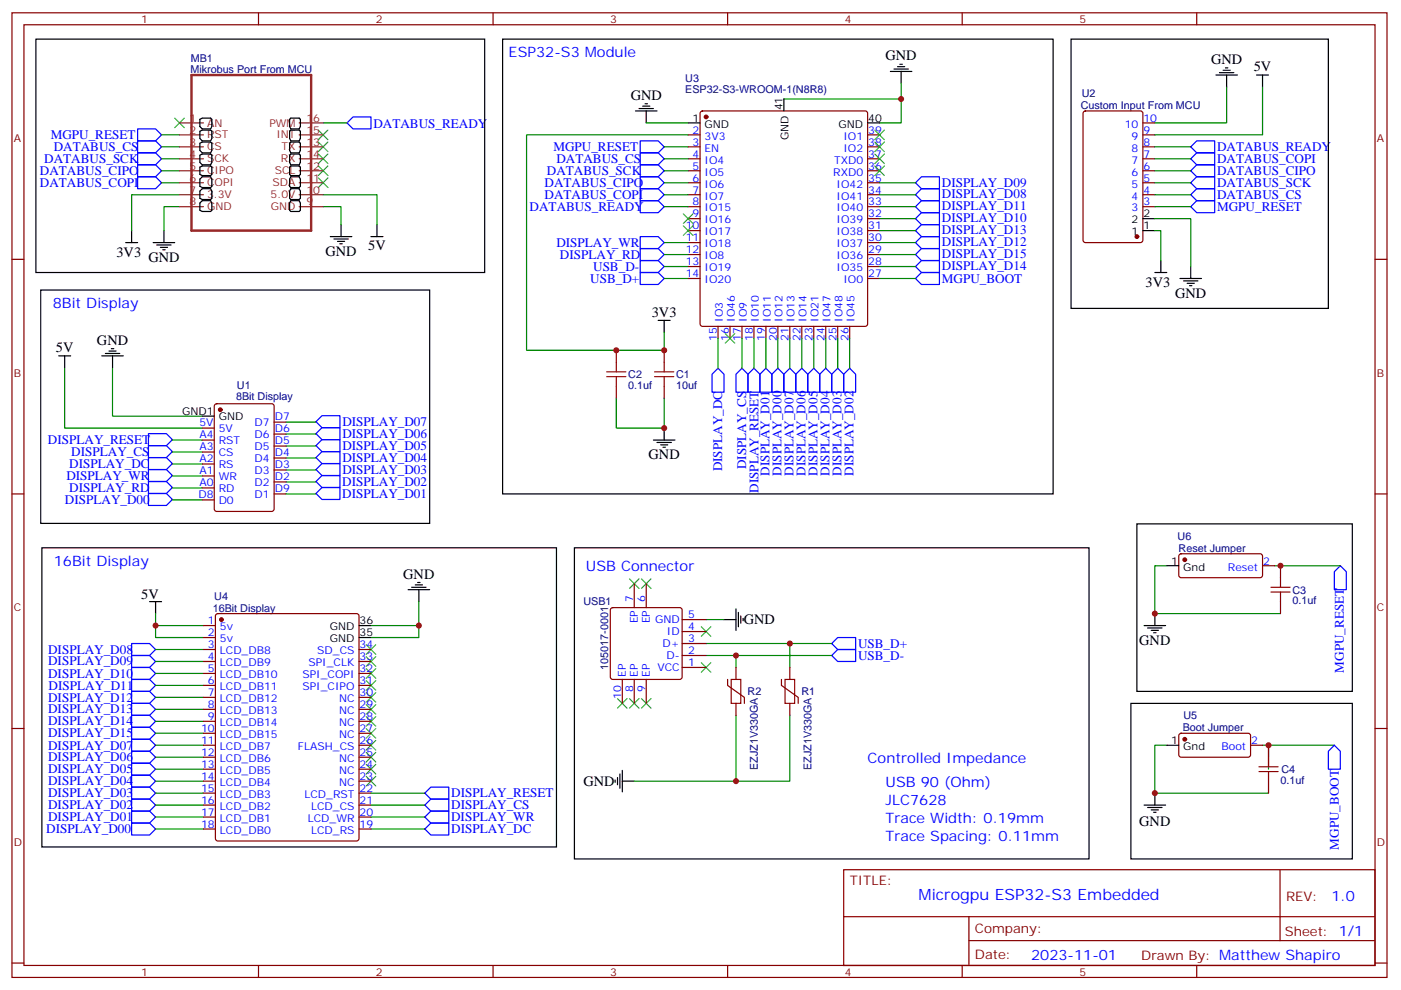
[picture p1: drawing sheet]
<svg xmlns="http://www.w3.org/2000/svg" width="413mm" height="292mm" viewBox="0 0 413 292" stroke-linecap="round" stroke-linejoin="round" font-family="sans-serif">
<g fill="none" stroke="#870000" stroke-width=".35">
<path d="M3.5 3.8h405.4v284.3h-405.4zM7.1 7.3h398.2v277.3h-398.2zM76.2 3.8v3.5M145.3 3.8v3.5M214.5 3.8v3.5M283.6 3.8v3.5M352.8 3.8v3.5M202.8 39.8h3.6M206.6 32.9l.5-.2h48l.5 .2 .2 .5v62.1l-.3 .5-.4 .2h-48l-.5-.2-.2-.5v-62.1zM255.8 39.8h3.5M319.5 32.9l.5-.2h16.2l.6 .4 .1 37.7-.5 .7h-16.4l-.7-.5v-37.6zM336.9 39.8h3.5"/>
<path d="M336.9 36.2h3.5M202.8 57.4h3.6M202.8 53.9h3.6M202.8 50.3h3.6M202.8 46.8h3.6M202.8 43.3h3.6M255.8 57.4h3.5M255.8 53.9h3.5M255.8 50.3h3.5M255.8 46.8h3.5M255.8 43.3h3.5M336.9 57.4h3.5"/>
<path d="M336.9 53.9h3.5M336.9 50.3h3.5M336.9 46.8h3.5M336.9 43.3h3.5M3.5 76.4h3.6M202.8 60.9h3.6M202.8 64.5h3.6M202.8 68h3.6M202.8 71.5h3.6M202.8 75h3.6M202.8 78.6h3.6M255.8 60.9h3.5"/>
<path d="M255.8 64.5h3.5M255.8 68h3.5M255.8 71.5h3.5M255.8 75h3.5M255.8 78.6h3.5M336.9 60.9h3.5M405.3 76.4h3.6M202.8 82.1h3.6M211.7 96.2v3.5M215.2 96.2v3.5M218.7 96.2v3.5M222.2 96.2v3.5"/>
<path d="M225.8 96.2v3.5M229.3 96.2v3.5M232.8 96.2v3.5M236.4 96.2v3.5M239.9 96.2v3.5M243.4 96.2v3.5M246.9 96.2v3.5M250.5 96.2v3.5M255.8 82.1h3.5M63.4 119.2l.5-.2h16.2l.6 .4 .1 30.7-.5 .6-16.4 .1-.7-.5v-30.6zM181.7 103.3v3.5M181.7 113.8v3.6"/>
<path d="M195.8 103.3v3.5M195.8 113.8v3.6M59.6 126.2h3.5M59.6 129.7h3.5M59.6 133.2h3.5M59.6 136.8h3.5M80.8 138.5h3.5M80.8 135h3.5M80.8 131.5h3.5M80.8 128h3.5M80.8 124.4h3.5M3.5 145.6h3.6"/>
<path d="M59.6 140.3h3.5M59.6 143.8h3.5M59.6 147.4h3.5M80.8 145.6h3.5M80.8 142.1h3.5M405.3 145.6h3.6M180.2 179.3l.4-.2h19.8l.5 .2 .2 .5v19.8l-.3 .5-.4 .2h-19.8l-.5-.3-.2-.4v-19.8zM187 172v7.1M190.5 172v7.1M347.7 163.4l.5-.2 23.5 .1 .5 .6-.1 6-.6 .4-23.6-.1-.4-.6v-5.7zM372.2 166.8h3.5M377.5 166.8v3.5"/>
<path d="M377.5 177.3v3.6M60 184.4h3.5M60 187.9h3.5M60 191.5h3.5M60 195h3.5M60 198.5h3.5M63.7 181.1l.5-.2h40.9l.7 .4v65.9l-.4 .6-41.2 .1-.6-.5-.1-65.8zM105.8 191.5h3.6M105.8 195h3.6M105.8 198.5h3.6M201.1 196.7h7M201.1 193.2h7"/>
<path d="M201.1 189.7h7M201.1 186.2h7M201.1 182.6h7M217 196.7v3.6M232.8 196.7v3.6M3.5 214.7h3.6M60 202h3.5M60 205.6h3.5M60 209.1h3.5M60 212.6h3.5M60 216.1h3.5M60 219.7h3.5"/>
<path d="M105.8 202h3.6M105.8 205.6h3.6M105.8 209.1h3.6M105.8 212.6h3.6M105.8 216.1h3.6M105.8 219.7h3.6M183.4 200.3v7M187 200.3v7M190.5 200.3v7M214.5 200.3v1.7l4.9 3.6v1.7M217 207.3v3.6M230.4 200.3v1.7l4.9 3.6v1.7"/>
<path d="M232.8 207.3v3.6M347.7 216.4l.5-.3 20 .1 .5 .7-.1 5.9-.7 .4-20-.1-.4-.6v-5.6zM368.7 219.7h3.5M373.9 219.7v3.5M405.3 214.7h3.6M60 223.2h3.5M60 226.7h3.5M60 230.3h3.5M60 233.8h3.5M60 237.3h3.5M105.8 223.2h3.6M105.8 226.7h3.6"/>
<path d="M105.8 230.3h3.6M105.8 233.8h3.6M105.8 237.3h3.6M373.9 230.3v3.5M60 240.8h3.5M60 244.4h3.5M105.8 240.8h3.6M105.8 244.4h3.6M248.7 256.4h156.6v28.2h-156.6zM377.3 256.4v20.9M248.7 270.2h156.5M285.6 277.3h119.6"/>
<path d="M285.6 270.2v14.1M3.5 283.9h3.6M76.2 284.6v3.5M145.3 284.6v3.5M214.5 284.6v3.5M283.6 284.6v3.5M352.8 284.6v3.5M405.3 283.9h3.6"/>
</g>
<g fill="none" stroke="#000" stroke-width=".35">
<path d="M10.6 11.5h132.3v68.8h-132.3zM148.2 11.5h162.2v134.1h-162.2zM264.6 19.6h2.1M265.3 18.9h.7M315.7 11.5h75.9v79.4h-75.9zM58.9 35.2l.7-.4h2.5l.3 .4v2.1l-.3 .7h-2.5l-.7-.7zM58.9 38.7l.7-.4h2.5l.3 .4v2.1l-.3 .7h-2.5l-.7-.7zM85.4 38.7l.3-.4h2.5l.3 .4v2.1l-.3 .7h-2.5l-.3-.7zM85.4 35.2l.3-.4h2.5l.3 .4v2.1l-.3 .7h-2.5l-.3-.7zM187.3 32.7h6.4M188.4 32h4.2M189.4 31.3h2.2"/>
<path d="M190.1 30.6h.8M190.5 32.7v3.5M202.8 36.2h3.6M231.1 29.2v3.5M255.8 36.2h3.5M262.5 21.1h6.3M263.5 20.4h4.3M265.6 21.1v3.5M358.4 22.1h6.4M359.5 21.4h4.2M360.5 20.7h2.2M361.2 20h.7"/>
<path d="M361.6 22.1v3.5M370.4 22.1h3.5M372.2 22.1v3.5M58.9 42.2l.7-.3h2.5l.3 .3v2.1l-.3 .7h-2.5l-.7-.7zM58.9 45.8l.7-.4h2.5l.3 .4v2.1l-.3 .7h-2.5l-.7-.7zM58.9 49.3l.7-.4h2.5l.3 .4v2.1l-.3 .4h-2.5l-.7-.4zM59.6 59.2h2.5l.3 .7v2.1l-.3 .3h-2.5l-.7-.3v-2.1zM59.6 52.1h2.5l.3 .7v2.1l-.3 .4h-2.5l-.7-.4v-2.1zM59.6 55.6h2.5l.3 .7v2.2l-.3 .3h-2.5l-.7-.3v-2.2zM85.7 59.2h2.5l.3 .7v2.1l-.3 .3h-2.5l-.3-.3v-2.1zM85.7 55.6h2.5l.3 .7v2.2l-.3 .3h-2.5l-.3-.3v-2.2zM85.7 52.1h2.5l.3 .7v2.1l-.3 .4h-2.5l-.3-.4v-2.1z"/>
<path d="M85.7 48.9h2.5l.3 .4v2.1l-.3 .4h-2.5l-.3-.4v-2.1zM85.7 45.4h2.5l.3 .4v2.1l-.3 .7h-2.5l-.3-.7v-2.1zM85.7 41.9h2.5l.3 .3v2.1l-.3 .7h-2.5l-.3-.7v-2.1zM37 71.5h3.6M38.8 68v3.5M45.2 71.5h6.3M46.2 72.2h4.2M47.3 72.9h2.1M48 73.6h.7M48.3 68v3.5M97.4 69.7h6.3M98.4 70.4h4.3"/>
<path d="M99.5 71.2h2.1M100.2 71.9h.7M100.5 66.2v3.5M109.4 69.7h3.5M111.1 66.2v3.5M336.9 68h3.5M336.9 64.5h3.5M342.2 76.8v3.5M351 78.6v3.5M12 85.5h114.7v68.8h-114.7zM194 94.4h3.6M195.8 94.4v3.6"/>
<path d="M340.4 80.3h3.6M347.8 82.1h6.4M348.9 82.8h4.2M350 83.5h2.1M350.7 84.2h.7M17.3 104.9h3.5M19.1 104.9v3.5M30 104.9h6.4M31.1 104.2h4.2M32.1 103.5h2.1M32.8 102.8h.7M33.2 104.9v3.5"/>
<path d="M59.6 122.7h3.5M192.6 129.7h6.4M193.7 130.4h4.2M194.7 131.1h2.1M195.4 131.8h.7M195.8 126.2v3.5M335.1 154.4h63.5v49.4h-63.5zM12.3 161.5h151.7v88.2h-151.7zM44.1 177.3h3.5M45.9 177.3v3.6M120.3 173.8h6.3M121.4 173.1h4.2"/>
<path d="M122.4 172.4h2.1M123.1 171.7h.7M123.5 173.8v3.5M169.3 161.5h151.7v91.7h-151.7zM217 179.5v6.3M344 166.8h3.5M105.8 184.4h3.6M105.8 187.9h3.6M213.4 182.6h3.6M217.7 180.5v4.2M218.4 181.6v2.1M219.1 182.3v.7"/>
<path d="M337.3 184.4h6.3M338.3 185.1h4.2M339.4 185.8h2.1M340.1 186.5h.7M340.4 180.9v3.5M333.4 207.3h65.2v45.9h-65.2zM344 219.7h3.5M181.3 229.9v.7M182 229.2v2.1M182.7 228.1v4.3M183.4 230.3h3.6M183.4 227.1v6.3"/>
<path d="M337.3 237.3h6.3M338.3 238h4.2M339.4 238.7h2.1M340.1 239.4h.7M340.4 233.8v3.5"/>
</g>
<g fill="none" stroke="#008700" stroke-width=".35">
<path d="M47.6 39.8h5.3M95.2 36.2h7.1M190.5 36.2h12.3M202.8 39.8h-47.6v63.5h40.6v-5.3M265.6 24.6v4.6h-34.5M265.6 29.2v7h-6.3M361.6 25.6v10.6h-21.2M372.2 25.6v14.2h-31.8M47.6 46.8h5.3M47.6 53.9h5.3M47.6 50.3h5.3M47.6 43.3h5.3"/>
<path d="M52.9 57.4h-14.1v10.6M95.2 57.4h15.9v8.8M195.8 46.8h7M195.8 53.9h7M195.8 50.3h7M195.8 43.3h7M195.8 57.4h7M259.3 53.9h10.6M259.3 57.4h10.6M340.4 46.8h10.6M340.4 53.9h10.6M340.4 50.3h10.6"/>
<path d="M340.4 43.3h10.6M340.4 57.4h10.6M52.9 60.9h-4.6v7.1M95.2 60.9h5.3v5.3M195.8 78.6h7M195.8 75h7M195.8 71.5h7M195.8 60.9h7M259.3 78.6h10.6M259.3 75h10.6M259.3 71.5h10.6M259.3 60.9h10.6"/>
<path d="M259.3 64.5h10.6M259.3 68h10.6M340.4 68h1.8v8.8M340.4 64.5h10.6v14.1M340.4 60.9h10.6M195.8 82.1h7M211.7 99.7v8.8M218.7 99.7v8.8M222.2 99.7v8.8M225.8 99.7v8.8M229.3 99.7v8.8M232.8 99.7v8.8"/>
<path d="M236.4 99.7v8.8M239.9 99.7v8.8M243.4 99.7v8.8M246.9 99.7v8.8M250.5 99.7v8.8M259.3 82.1h10.6M19 108.5v17.7h40.6M33.2 108.5v14.2h26.4M181.7 117.4v8.8h14.1v-8.8M50.8 129.7h8.8M50.8 133.2h8.8M50.8 136.8h8.8"/>
<path d="M84.3 124.4h8.8M84.3 128h8.8M84.3 131.5h8.8M84.3 135h8.8M84.3 138.5h8.8M50.8 140.3h8.8M50.8 147.4h8.8M50.8 143.8h8.8M84.3 142.1h8.8M84.3 145.6h8.8M123.5 177.3v7.1h-14.1M344 166.8h-3.6v14.1h37.1"/>
<path d="M375.7 166.8h19.4M45.9 180.9v3.5h14.1M45.9 184.4v3.5h14.1M45.9 198.5h14.1M45.9 195h14.1M45.9 191.5h14.1M123.5 184.4v3.5h-14.1M208.1 193.2h37.1M208.1 189.7h37.1M208.1 182.6h5.3M217 193.2v3.5M232.8 189.7v7"/>
<path d="M45.9 219.7h14.1M45.9 216.1h14.1M45.9 212.6h14.1M45.9 209.1h14.1M45.9 205.6h14.1M45.9 202h14.1M217 210.9v19.4M232.8 210.9v19.4h-45.8M344 219.7h-3.6v14.1h33.5M372.2 219.7h21.1M373.9 219.7v7M45.9 237.3h14.1"/>
<path d="M45.9 233.8h14.1M45.9 230.3h14.1M45.9 226.7h14.1M45.9 223.2h14.1M109.4 237.3h15.8M109.4 233.8h15.8M45.9 244.4h14.1M45.9 240.8h14.1M109.4 244.4h15.8M109.4 240.8h15.8"/>
</g>
<g fill="none" stroke="#00f" stroke-width=".35">
<path d="M40.6 38h5.3l1.7 1.8-1.7 1.7h-5.3zM104.1 34.5h5.3v3.5h-5.3l-1.8-1.8zM40.6 52.1h5.3l1.7 1.8-1.7 1.7h-5.3zM40.6 48.6h5.3l1.7 1.7-1.7 1.8h-5.3zM40.6 45h5.3l1.7 1.8-1.7 1.8h-5.3zM40.6 41.5h5.3l1.7 1.8-1.7 1.7h-5.3zM188.7 45h5.3l1.8 1.8-1.8 1.8h-5.3zM188.7 48.6h5.3l1.8 1.7-1.8 1.8h-5.3zM188.7 52.1h5.3l1.8 1.8-1.8 1.7h-5.3zM188.7 55.6h5.3l1.8 1.8-1.8 1.8h-5.3zM188.7 59.2h5.3l1.8 1.7-1.8 1.8h-5.3zM188.7 41.5h5.3l1.8 1.8-1.8 1.7h-5.3z"/>
<path d="M269.9 57.4l1.7-1.8h5.3v3.6h-5.3zM271.6 59.2h5.3v3.5h-5.3l-1.7-1.8zM271.6 52.1h5.3v3.5h-5.3l-1.7-1.7zM351 43.3l1.8-1.8h5.3v3.5h-5.3zM351 50.3l1.8-1.7h5.3v3.5h-5.3zM351 46.8l1.8-1.8h5.3v3.6h-5.3zM351 53.9l1.8-1.8h5.3v3.5h-5.3zM351 57.4l1.8-1.8h5.3v3.6h-5.3zM188.7 76.8h5.3l1.8 1.8-1.8 1.7h-5.3zM188.7 69.7h5.3l1.8 1.8-1.8 1.8h-5.3zM188.7 73.3h5.3l1.8 1.7-1.8 1.8h-5.3zM269.9 68l1.7-1.8h5.3v3.5h-5.3z"/>
<path d="M269.9 75l1.7-1.7h5.3v3.5h-5.3zM271.6 62.7h5.3v3.5h-5.3l-1.7-1.7zM271.6 69.7h5.3v3.6h-5.3l-1.7-1.8zM271.6 76.8h5.3v3.5h-5.3l-1.7-1.7zM351 60.9l1.8-1.7h5.3v3.5h-5.3zM188.7 80.3h5.3l1.8 1.8-1.8 1.8h-5.3zM269.9 82.1l1.7-1.8h5.3v3.6h-5.3zM211.7 108.5l1.7 1.8v5.3h-3.5v-5.3zM218.7 108.5l1.8 1.8v5.3h-3.5v-5.3zM222.2 108.5l1.8 1.8v5.3h-3.5v-5.3zM225.8 108.5l1.7 1.8v5.3h-3.5v-5.3zM229.3 108.5l1.8 1.8v5.3h-3.6v-5.3z"/>
<path d="M232.8 108.5l1.8 1.8v5.3h-3.5v-5.3zM236.4 108.5l1.7 1.8v5.3h-3.5v-5.3zM239.9 108.5l1.8 1.8v5.3h-3.6v-5.3zM243.4 108.5l1.8 1.8v5.3h-3.5v-5.3zM246.9 108.5l1.8 1.8v5.3h-3.5v-5.3zM250.5 108.5l1.7 1.8v5.3h-3.5v-5.3zM43.8 127.8h5.3l1.7 1.8-1.7 1.8h-5.3zM43.8 131.4h5.3l1.7 1.7-1.7 1.8h-5.3zM43.8 134.9h5.3l1.7 1.7-1.7 1.8h-5.3zM43.8 138.4h5.3l1.7 1.8-1.7 1.7h-5.3zM93.2 138.4l1.7-1.8h5.3v3.6h-5.3zM93.2 134.9l1.7-1.8h5.3v3.5h-5.3z"/>
<path d="M93.2 131.4l1.7-1.8h5.3v3.5h-5.3zM93.2 127.8l1.7-1.7h5.3v3.5h-5.3zM93.2 124.3l1.7-1.8h5.3v3.6h-5.3zM43.8 145.5h5.3l1.7 1.7-1.7 1.8h-5.3zM43.8 141.9h5.3l1.7 1.8-1.7 1.8h-5.3zM93.2 145.5l1.7-1.8h5.3v3.5h-5.3zM93.2 141.9l1.7-1.7h5.3v3.5h-5.3zM393.3 168.5l1.8-1.7 1.8 1.7v5.3h-3.6zM38.8 189.7h5.3l1.8 1.8-1.8 1.7h-5.3zM38.8 193.2h5.3l1.8 1.8-1.8 1.7h-5.3zM38.8 196.7h5.3l1.8 1.8-1.8 1.8h-5.3zM245.2 193.2l1.7-1.7h5.3v3.5h-5.3z"/>
<path d="M245.2 189.7l1.7-1.8h5.3v3.6h-5.3zM38.8 217.9h5.3l1.8 1.8-1.8 1.7h-5.3zM38.8 200.3h5.3l1.8 1.7-1.8 1.8h-5.3zM38.8 203.8h5.3l1.8 1.8-1.8 1.7h-5.3zM38.8 207.3h5.3l1.8 1.8-1.8 1.8h-5.3zM38.8 210.9h5.3l1.8 1.7-1.8 1.8h-5.3zM38.8 214.4h5.3l1.8 1.7-1.8 1.8h-5.3zM393.3 219.7l1.8 1.7v5.3h-3.5v-5.3zM38.8 239.1h5.3l1.8 1.7-1.8 1.8h-5.3zM38.8 235.5h5.3l1.8 1.8-1.8 1.8h-5.3zM38.8 232h5.3l1.8 1.8-1.8 1.7h-5.3zM38.8 228.5h5.3l1.8 1.8-1.8 1.7h-5.3z"/>
<path d="M38.8 225h5.3l1.8 1.7-1.8 1.8h-5.3zM38.8 221.4h5.3l1.8 1.8-1.8 1.8h-5.3zM125.2 233.8l1.8-1.8h5.3v3.5h-5.3zM125.2 237.3l1.8-1.8h5.3v3.6h-5.3zM38.8 242.6h5.3l1.8 1.8-1.8 1.7h-5.3zM125.2 240.8l1.8-1.7h5.3v3.5h-5.3zM125.2 244.4l1.8-1.8h5.3v3.5h-5.3z"/>
</g>
<g fill="none" stroke="#3c3" stroke-width=".35">
<path d="M51.5 34.8l2.8 2.8M54.3 34.8l-2.8 2.8M93.8 38.3l2.9 2.9M96.7 38.3l-2.9 2.9M257.9 38.3l2.8 2.9M260.7 38.3l-2.8 2.9M93.8 52.5l2.9 2.8M93.8 48.9l2.9 2.9M93.8 45.4l2.9 2.8M93.8 41.9l2.9 2.8M96.7 52.5l-2.9 2.8M96.7 48.9l-2.9 2.9"/>
<path d="M96.7 45.4l-2.9 2.8M96.7 41.9l-2.9 2.8M257.9 48.9l2.8 2.9M257.9 45.4l2.8 2.8M257.9 41.9l2.8 2.8M260.7 48.9l-2.8 2.9M260.7 45.4l-2.8 2.8M260.7 41.9l-2.8 2.8M201.4 66.6l2.9 2.8M201.4 63l2.9 2.9M204.3 66.6l-2.9 2.8M204.3 63l-2.9 2.9"/>
<path d="M213.8 98.3l2.8 2.8M216.6 98.3l-2.8 2.8M185.6 170.6l2.8 2.9M188.4 170.6l-2.8 2.9M189.1 170.6l2.8 2.9M191.9 170.6l-2.8 2.9M107.9 190l2.9 2.9M107.9 193.6l2.9 2.8M107.9 197.1l2.9 2.8M110.8 190l-2.9 2.9M110.8 193.6l-2.9 2.8M110.8 197.1l-2.9 2.8"/>
<path d="M206.7 195.3l2.8 2.9M206.7 184.7l2.8 2.9M209.5 195.3l-2.8 2.9M209.5 184.7l-2.8 2.9M107.9 200.6l2.9 2.8M107.9 204.2l2.9 2.8M107.9 207.7l2.9 2.8M107.9 211.2l2.9 2.8M107.9 214.7l2.9 2.9M107.9 218.3l2.9 2.8M110.8 200.6l-2.9 2.8M110.8 204.2l-2.9 2.8"/>
<path d="M110.8 207.7l-2.9 2.8M110.8 211.2l-2.9 2.8M110.8 214.7l-2.9 2.9M110.8 218.3l-2.9 2.8M182 205.9l2.9 2.8M184.9 205.9l-2.9 2.8M185.6 205.9l2.8 2.8M188.4 205.9l-2.8 2.8M189.1 205.9l2.8 2.8M191.9 205.9l-2.8 2.8M107.9 221.8l2.9 2.8M107.9 225.3l2.9 2.8"/>
<path d="M107.9 228.8l2.9 2.9M110.8 221.8l-2.9 2.8M110.8 225.3l-2.9 2.8M110.8 228.8l-2.9 2.9"/>
</g>
<g fill="none" stroke="#8c2424" stroke-width=".35">
<path d="M52.9 36.2h7.1M52.9 39.8h7.1M88.2 36.2h7M88.2 39.8h7M52.9 43.3h7.1M52.9 46.8h7.1M52.9 50.3h7.1M52.9 53.9h7.1M52.9 57.4h7.1M88.2 43.3h7M88.2 46.8h7M88.2 50.3h7"/>
<path d="M88.2 53.9h7M88.2 57.4h7M52.9 60.9h7.1M88.2 60.9h7"/>
</g>
<path d="M56.4 22.1h35.3v45.9h-35.3z" fill="none" stroke="#8c2424" stroke-width=".71"/>
<g fill="none" stroke="#a10000" stroke-width=".35">
<path d="M178.9 111h5.6M178.9 109.6h5.6M181.7 106.8v2.8M181.7 111v2.8M193 111h5.6M193 109.6h5.6M195.8 106.8v2.8M195.8 111v2.8M374.6 174.5h5.7M374.6 173.1h5.7M377.5 170.3v2.8M377.5 174.5v2.8"/>
<path d="M215.5 200.3h2.9v7h-2.9zM231.4 200.3h2.8v7h-2.8zM371.1 227.4h5.7M371.1 226h5.7M373.9 223.2v2.8M373.9 227.4v2.9"/>
</g>
<g fill="#870000" stroke="#870000" stroke-width=".35">
<circle cx="335.1" cy="69.7" r=".53"/>
<circle cx="64.9" cy="120.8" r=".53"/>
<circle cx="65.3" cy="182.6" r=".53"/>
<circle cx="208.1" cy="34.5" r=".53"/>
<circle cx="349.2" cy="217.9" r=".53"/>
<circle cx="349.2" cy="165" r=".53"/>
</g>
<g fill="#c00">
<circle cx="232.8" cy="189.7" r=".88"/>
<circle cx="217" cy="193.2" r=".88"/>
<circle cx="217" cy="230.3" r=".88"/>
<circle cx="45.9" cy="184.4" r=".88"/>
<circle cx="123.5" cy="184.4" r=".88"/>
<circle cx="265.6" cy="29.2" r=".88"/>
<circle cx="195.8" cy="126.2" r=".88"/>
<circle cx="195.8" cy="103.3" r=".88"/>
<circle cx="181.7" cy="103.3" r=".88"/>
<circle cx="373.9" cy="219.7" r=".88"/>
<circle cx="340.4" cy="233.8" r=".88"/>
<circle cx="377.5" cy="166.8" r=".88"/>
<circle cx="340.4" cy="180.9" r=".88"/>
</g>
<text font-size="4.6" fill="#00f" x="270.8" y="265.4">Microgpu ESP32-S3 Embedded</text>
<g font-size="4.2" fill="#00f">
<text x="149.9" y="16.8">ESP32-S3 Module</text>
<text x="15.5" y="90.8">8Bit Display</text>
<text x="15.9" y="166.8">16Bit Display</text>
<text x="172.7" y="168.4">USB Connector</text>
<text x="255.8" y="225">Controlled Impedance</text>
<text x="261.1" y="232">USB 90 (Ohm)</text>
<text x="261.1" y="237.3">JLC7628</text>
<text x="261.1" y="242.6">Trace Width: 0.19mm</text>
<text x="261.1" y="247.9">Trace Spacing: 0.11mm</text>
<text x="392.5" y="265.6">1.0</text>
<text x="304" y="283">2023-11-01</text>
</g>
<g font-size="4.2">
<text x="261.1" y="17.8">GND</text>
<text x="357" y="18.9">GND</text>
<text x="369.6" y="21">5V</text>
<text x="185.9" y="29.5">GND</text>
<text x="34.3" y="75.8">3V3</text>
<text x="43.7" y="77.2">GND</text>
<text x="96" y="75.4">GND</text>
<text x="108.5" y="73.7">5V</text>
<text x="337.7" y="84.6">3V3</text>
<text x="346.4" y="87.7">GND</text>
<text x="192.1" y="93.3">3V3</text>
<text x="28.6" y="101.6">GND</text>
<text x="16.5" y="103.7">5V</text>
<text x="191.2" y="135.4">GND</text>
<text x="118.9" y="170.6">GND</text>
<text x="41.6" y="176.6">5V</text>
<text x="219.3" y="184">GND</text>
<text x="335.8" y="190">GND</text>
<text x="172" y="231.6">GND</text>
<text x="335.8" y="243.4">GND</text>
</g>
<g font-size="3.9" fill="#00f">
<text x="15" y="41">MGPU_RESET</text>
<text x="110.1" y="37.6">DATABUS_READY</text>
<text x="15.8" y="44.5">DATABUS_CS</text>
<text x="163.1" y="44.5">MGPU_RESET</text>
<text x="358.8" y="44.5">DATABUS_READY</text>
<text x="11.8" y="51.6">DATABUS_CIPO</text>
<text x="13" y="48.1">DATABUS_SCK</text>
<text x="161.2" y="51.6">DATABUS_SCK</text>
<text x="164" y="48.1">DATABUS_CS</text>
<text x="358.8" y="51.6">DATABUS_CIPO</text>
<text x="358.8" y="48.1">DATABUS_COPI</text>
<text x="11.8" y="55.1">DATABUS_COPI</text>
<text x="160.5" y="55.1">DATABUS_CIPO</text>
<text x="160.5" y="58.6">DATABUS_COPI</text>
<text x="277.6" y="58.5">DISPLAY_D08</text>
<text x="277.6" y="55.1">DISPLAY_D09</text>
<text x="358.8" y="55.1">DATABUS_SCK</text>
<text x="358.8" y="58.6">DATABUS_CS</text>
<text x="156.1" y="62.1">DATABUS_READY</text>
<text x="277.6" y="65.6">DISPLAY_D10</text>
<text x="277.6" y="62">DISPLAY_D11</text>
<text x="358.8" y="62.2">MGPU_RESET</text>
<text x="277.6" y="69.1">DISPLAY_D13</text>
<text x="164" y="72.8">DISPLAY_WR</text>
<text x="165.1" y="76.3">DISPLAY_RD</text>
<text x="277.6" y="72.6">DISPLAY_D12</text>
<text x="277.6" y="76.1">DISPLAY_D15</text>
<text x="174" y="83.3">USB_D+</text>
<text x="174.9" y="79.8">USB_D-</text>
<text x="277.6" y="83.4">MGPU_BOOT</text>
<text x="277.6" y="79.7">DISPLAY_D14</text>
<text x="100.9" y="125.5">DISPLAY_D07</text>
<text x="14.1" y="130.8">DISPLAY_RESET</text>
<text x="100.9" y="129">DISPLAY_D06</text>
<text x="20.4" y="137.9">DISPLAY_DC</text>
<text x="21" y="134.4">DISPLAY_CS</text>
<text x="100.9" y="136.1">DISPLAY_D04</text>
<text x="100.9" y="132.6">DISPLAY_D05</text>
<text x="19.6" y="141.4">DISPLAY_WR</text>
<text x="100.9" y="143.2">DISPLAY_D02</text>
<text x="100.9" y="139.6">DISPLAY_D03</text>
<text x="212.9" y="139" transform="rotate(-90 212.9 139)">DISPLAY_DC</text>
<text x="220" y="138.3" transform="rotate(-90 220 138.3)">DISPLAY_CS</text>
<text x="226.9" y="140.2" transform="rotate(-90 226.9 140.2)">DISPLAY_D01</text>
<text x="230.4" y="140.2" transform="rotate(-90 230.4 140.2)">DISPLAY_D00</text>
<text x="233.9" y="140.2" transform="rotate(-90 233.9 140.2)">DISPLAY_D07</text>
<text x="237.5" y="140.2" transform="rotate(-90 237.5 140.2)">DISPLAY_D06</text>
<text x="241" y="140.2" transform="rotate(-90 241 140.2)">DISPLAY_D05</text>
<text x="244.5" y="140.2" transform="rotate(-90 244.5 140.2)">DISPLAY_D04</text>
<text x="248.1" y="140.2" transform="rotate(-90 248.1 140.2)">DISPLAY_D03</text>
<text x="251.6" y="140.2" transform="rotate(-90 251.6 140.2)">DISPLAY_D02</text>
<text x="19.2" y="148.5">DISPLAY_D00</text>
<text x="20.4" y="145">DISPLAY_RD</text>
<text x="100.9" y="146.7">DISPLAY_D01</text>
<text x="223.6" y="145.3" transform="rotate(-90 223.6 145.3)">DISPLAY_RESET</text>
<text x="252.9" y="191">USB_D+</text>
<text x="14.2" y="192.7">DISPLAY_D08</text>
<text x="14.2" y="196.1">DISPLAY_D09</text>
<text x="252.9" y="194.6">USB_D-</text>
<text x="14.2" y="199.7">DISPLAY_D10</text>
<text x="14.3" y="203.3">DISPLAY_D11</text>
<text x="396.2" y="198.3" transform="rotate(-90 396.2 198.3)">MGPU_RESET</text>
<text x="14.2" y="206.8">DISPLAY_D12</text>
<text x="14.2" y="210.3">DISPLAY_D13</text>
<text x="14.2" y="213.8">DISPLAY_D14</text>
<text x="14.2" y="220.9">DISPLAY_D07</text>
<text x="14.2" y="217.4">DISPLAY_D15</text>
<text x="14.2" y="228">DISPLAY_D05</text>
<text x="14.2" y="224.5">DISPLAY_D06</text>
<text x="14.2" y="231.5">DISPLAY_D04</text>
<text x="14.2" y="235">DISPLAY_D03</text>
<text x="14.2" y="238.6">DISPLAY_D02</text>
<text x="133" y="235">DISPLAY_RESET</text>
<text x="133" y="238.5">DISPLAY_CS</text>
<text x="13.6" y="245.6">DISPLAY_D00</text>
<text x="14.2" y="242.1">DISPLAY_D01</text>
<text x="133" y="242.1">DISPLAY_WR</text>
<text x="133" y="245.6">DISPLAY_DC</text>
<text x="394.7" y="250.4" transform="rotate(-90 394.7 250.4)">MGPU_BOOT</text>
</g>
<g font-size="3.9" fill="#800">
<text x="250.5" y="260.9">TITLE:</text>
<text x="379.1" y="265.6">REV:</text>
<text x="287.4" y="275.1">Company:</text>
<text x="378.7" y="275.8">Sheet: 1/1</text>
<text x="287.4" y="282.8">Date:</text>
<text x="336.4" y="282.9">Drawn By: Matthew Shapiro</text>
</g>
<g font-size="3.2" fill="#800">
<text x="41.6" y="6.8">1</text>
<text x="110.8" y="6.8">2</text>
<text x="179.9" y="6.8">3</text>
<text x="249.1" y="6.8">4</text>
<text x="318.2" y="6.8">5</text>
<text x="4.1" y="41.9">A</text>
<text x="405.9" y="41.9">A</text>
<text x="4.1" y="111">B</text>
<text x="405.9" y="111">B</text>
<text x="4.1" y="180.2">C</text>
<text x="405.9" y="180.2">C</text>
<text x="4.1" y="249.3">D</text>
<text x="405.9" y="249.3">D</text>
<text x="41.6" y="287.6">1</text>
<text x="110.8" y="287.6">2</text>
<text x="179.9" y="287.6">3</text>
<text x="249.1" y="287.6">4</text>
<text x="318.2" y="287.6">5</text>
</g>
<g font-size="3.2" fill="#000080">
<text x="56.1" y="21.5">Mikrobus Port From MCU</text>
<text x="56.2" y="18.3">MB1</text>
<text x="202" y="27.3">ESP32-S3-WROOM-1(N8R8)</text>
<text x="202" y="24.2">U3</text>
<text x="318.9" y="28.6">U2</text>
<text x="318.6" y="32.1">Custom Input From MCU</text>
<text x="185.2" y="111.5">C2</text>
<text x="199.3" y="111.5">C1</text>
<text x="69.6" y="117.9">8Bit Display</text>
<text x="69.8" y="114.7">U1</text>
<text x="185.2" y="114.6">0.1uf</text>
<text x="199.3" y="114.6">10uf</text>
<text x="347.1" y="159.1">U6</text>
<text x="347.4" y="162.6">Reset Jumper</text>
<text x="63.2" y="176.7">U4</text>
<text x="172" y="178.5">USB1</text>
<text x="381" y="178.1">0.1uf</text>
<text x="381" y="175">C3</text>
<text x="62.7" y="180.3">16Bit Display</text>
<text x="179.3" y="197.4" transform="rotate(-90 179.3 197.4)">105017-0001</text>
<text x="220.4" y="204.9">R2</text>
<text x="236.3" y="204.9">R1</text>
<text x="348.7" y="215.5">Boot Jumper</text>
<text x="348.9" y="212">U5</text>
<text x="223.4" y="227" transform="rotate(-90 223.4 227)">EZJZ1V330GA</text>
<text x="239.3" y="227" transform="rotate(-90 239.3 227)">EZJZ1V330GA</text>
<text x="377.7" y="227.9">C4</text>
<text x="377.5" y="231.1">0.1uf</text>
</g>
<g font-size="3.2" fill="#8d2323">
<text x="55.8" y="35.9">1</text>
<text x="90.3" y="35.9">16</text>
<text x="55.8" y="39.4">2</text>
<text x="61" y="37.3">AN</text>
<text x="61" y="40.8">RST</text>
<text x="79.4" y="37.3">PWM</text>
<text x="81.5" y="40.8">INT</text>
<text x="90.3" y="39.4">15</text>
<text x="55.8" y="42.9">3</text>
<text x="55.8" y="46.5">4</text>
<text x="61" y="44.3">CS</text>
<text x="61" y="47.9">SCK</text>
<text x="82.8" y="47.9">RX</text>
<text x="83" y="44.3">TX</text>
<text x="90.3" y="42.9">13</text>
<text x="90.3" y="46.5">14</text>
<text x="55.8" y="50">5</text>
<text x="55.8" y="53.5">6</text>
<text x="61" y="51.4">CIPO</text>
<text x="81" y="51.4">SCL</text>
<text x="90.3" y="50">12</text>
<text x="90.3" y="53.5">11</text>
<text x="55.8" y="57">7</text>
<text x="61" y="54.9">COPI</text>
<text x="61" y="58.5">3.3V</text>
<text x="79.8" y="58.5">5.0V</text>
<text x="80.4" y="54.9">SDA</text>
<text x="90.3" y="57">10</text>
<text x="55.8" y="60.6">8</text>
<text x="61" y="62">GND</text>
<text x="79.9" y="62">GND</text>
<text x="90.3" y="60.6">9</text>
</g>
<g font-size="3.2">
<text x="204.2" y="35.9">1</text>
<text x="230.7" y="32.5" transform="rotate(-90 230.7 32.5)">41</text>
<text x="255.9" y="35.9">40</text>
<text x="207.7" y="37.6">GND</text>
<text x="232.5" y="41.3" transform="rotate(-90 232.5 41.3)">GND</text>
<text x="247.2" y="37.6">GND</text>
<text x="333.6" y="65.9">2</text>
<text x="337.1" y="64.1">2</text>
<text x="333.6" y="69.4">1</text>
<text x="337.1" y="67.6">1</text>
<text x="53.7" y="122.2">GND1</text>
<text x="64.5" y="123.9">GND</text>
<text x="345.3" y="166.4">1</text>
<text x="348.8" y="168.2">Gnd</text>
<text x="97.2" y="185.8">GND</text>
<text x="106" y="184">36</text>
<text x="97.2" y="189.3">GND</text>
<text x="106" y="187.6">35</text>
<text x="345.3" y="219.3">1</text>
<text x="348.8" y="221.1">Gnd</text>
</g>
<g font-size="3.2" fill="#00f">
<text x="337.1" y="35.9">10</text>
<text x="204.2" y="39.4">2</text>
<text x="207.7" y="41.2">3V3</text>
<text x="248.6" y="41.2">IO1</text>
<text x="255.9" y="39.4">39</text>
<text x="331.6" y="37.6">10</text>
<text x="333.6" y="41.2">9</text>
<text x="337.1" y="39.4">9</text>
<text x="204.2" y="42.9">3</text>
<text x="204.2" y="46.5">4</text>
<text x="207.7" y="44.7">EN</text>
<text x="248.6" y="44.7">IO2</text>
<text x="255.9" y="46.5">37</text>
<text x="255.9" y="42.9">38</text>
<text x="333.6" y="44.7">8</text>
<text x="337.1" y="46.5">7</text>
<text x="337.1" y="42.9">8</text>
<text x="204.2" y="50">5</text>
<text x="204.2" y="53.5">6</text>
<text x="207.7" y="48.2">IO4</text>
<text x="207.7" y="51.8">IO5</text>
<text x="245.6" y="51.8">RXD0</text>
<text x="245.9" y="48.2">TXD0</text>
<text x="255.9" y="53.5">35</text>
<text x="255.9" y="50">36</text>
<text x="333.6" y="51.8">6</text>
<text x="333.6" y="48.2">7</text>
<text x="337.1" y="53.5">5</text>
<text x="337.1" y="50">6</text>
<text x="204.2" y="57">7</text>
<text x="207.7" y="55.3">IO6</text>
<text x="207.7" y="58.8">IO7</text>
<text x="246.6" y="58.8">IO41</text>
<text x="246.6" y="55.3">IO42</text>
<text x="255.9" y="57">34</text>
<text x="333.6" y="58.8">4</text>
<text x="333.6" y="55.3">5</text>
<text x="337.1" y="57">4</text>
<text x="204.2" y="60.6">8</text>
<text x="204.2" y="64.1">9</text>
<text x="207.7" y="62.3">IO15</text>
<text x="207.7" y="65.9">IO16</text>
<text x="246.6" y="65.9">IO39</text>
<text x="246.6" y="62.3">IO40</text>
<text x="255.9" y="64.1">32</text>
<text x="255.9" y="60.6">33</text>
<text x="333.6" y="62.3">3</text>
<text x="337.1" y="60.6">3</text>
<text x="202.2" y="67.6">10</text>
<text x="202.2" y="71.2">11</text>
<text x="207.7" y="69.4">IO17</text>
<text x="246.6" y="69.4">IO38</text>
<text x="255.9" y="71.2">30</text>
<text x="255.9" y="67.6">31</text>
<text x="202.2" y="74.7">12</text>
<text x="207.7" y="72.9">IO18</text>
<text x="207.7" y="76.4">IO8</text>
<text x="246.6" y="76.4">IO36</text>
<text x="246.6" y="72.9">IO37</text>
<text x="255.9" y="74.7">29</text>
<text x="202.2" y="78.2">13</text>
<text x="202.2" y="81.7">14</text>
<text x="207.7" y="80">IO19</text>
<text x="207.7" y="83.5">IO20</text>
<text x="246.6" y="80">IO35</text>
<text x="248.6" y="83.5">IO0</text>
<text x="255.9" y="81.7">27</text>
<text x="255.9" y="78.2">28</text>
<text x="213.1" y="94.9" transform="rotate(-90 213.1 94.9)">IO3</text>
<text x="216.6" y="94.9" transform="rotate(-90 216.6 94.9)">IO46</text>
<text x="220.1" y="94.9" transform="rotate(-90 220.1 94.9)">IO9</text>
<text x="223.7" y="94.9" transform="rotate(-90 223.7 94.9)">IO10</text>
<text x="227.2" y="94.9" transform="rotate(-90 227.2 94.9)">IO11</text>
<text x="230.7" y="94.9" transform="rotate(-90 230.7 94.9)">IO12</text>
<text x="234.2" y="94.9" transform="rotate(-90 234.2 94.9)">IO13</text>
<text x="237.8" y="94.9" transform="rotate(-90 237.8 94.9)">IO14</text>
<text x="241.3" y="94.9" transform="rotate(-90 241.3 94.9)">IO21</text>
<text x="244.8" y="94.9" transform="rotate(-90 244.8 94.9)">IO47</text>
<text x="248.4" y="94.9" transform="rotate(-90 248.4 94.9)">IO48</text>
<text x="251.9" y="94.9" transform="rotate(-90 251.9 94.9)">IO45</text>
<text x="211.3" y="100.4" transform="rotate(-90 211.3 100.4)">15</text>
<text x="214.8" y="100.4" transform="rotate(-90 214.8 100.4)">16</text>
<text x="218.4" y="100.4" transform="rotate(-90 218.4 100.4)">17</text>
<text x="221.9" y="100.4" transform="rotate(-90 221.9 100.4)">18</text>
<text x="225.4" y="100.4" transform="rotate(-90 225.4 100.4)">19</text>
<text x="229" y="100.4" transform="rotate(-90 229 100.4)">20</text>
<text x="232.5" y="100.4" transform="rotate(-90 232.5 100.4)">21</text>
<text x="236" y="100.4" transform="rotate(-90 236 100.4)">22</text>
<text x="239.5" y="100.4" transform="rotate(-90 239.5 100.4)">23</text>
<text x="243.1" y="100.4" transform="rotate(-90 243.1 100.4)">24</text>
<text x="246.6" y="100.4" transform="rotate(-90 246.6 100.4)">25</text>
<text x="250.1" y="100.4" transform="rotate(-90 250.1 100.4)">26</text>
<text x="58.8" y="125.7">5V</text>
<text x="75" y="125.7">D7</text>
<text x="81" y="123.9">D7</text>
<text x="58.8" y="129.2">A4</text>
<text x="64.5" y="127.5">5V</text>
<text x="64.5" y="131">RST</text>
<text x="75" y="129.2">D6</text>
<text x="81" y="131">D5</text>
<text x="81" y="127.5">D6</text>
<text x="58.8" y="132.8">A3</text>
<text x="58.8" y="136.3">A2</text>
<text x="64.5" y="134.5">CS</text>
<text x="75" y="136.3">D4</text>
<text x="75" y="132.8">D5</text>
<text x="81" y="134.5">D4</text>
<text x="58.8" y="139.8">A1</text>
<text x="58.8" y="143.3">A0</text>
<text x="64.5" y="138.1">RS</text>
<text x="64.5" y="141.6">WR</text>
<text x="75" y="143.3">D2</text>
<text x="75" y="139.8">D3</text>
<text x="81" y="141.6">D2</text>
<text x="81" y="138.1">D3</text>
<text x="58.5" y="146.9">D8</text>
<text x="64.5" y="145.1">RD</text>
<text x="64.5" y="148.6">D0</text>
<text x="75" y="146.9">D1</text>
<text x="81" y="145.1">D9</text>
<text x="372.4" y="166.4">2</text>
<text x="362" y="168.2">Reset</text>
<text x="186.6" y="177.3" transform="rotate(-90 186.6 177.3)">7</text>
<text x="190.1" y="177.3" transform="rotate(-90 190.1 177.3)">6</text>
<text x="61.3" y="184">1</text>
<text x="64.8" y="185.8">5v</text>
<text x="188" y="183.7" transform="rotate(-90 188 183.7)">EP</text>
<text x="191.6" y="183.7" transform="rotate(-90 191.6 183.7)">EP</text>
<text x="193.1" y="183.7">GND</text>
<text x="202.8" y="185.8">4</text>
<text x="202.8" y="182.3">5</text>
<text x="61.3" y="187.6">2</text>
<text x="61.3" y="191.1">3</text>
<text x="64.8" y="189.3">5v</text>
<text x="106" y="191.1">34</text>
<text x="195.3" y="190.7">D+</text>
<text x="196.6" y="187.2">ID</text>
<text x="202.8" y="189.3">3</text>
<text x="61.3" y="194.6">4</text>
<text x="64.8" y="192.9">LCD_DB8</text>
<text x="64.8" y="196.4">LCD_DB9</text>
<text x="90.9" y="196.4">SPI_CLK</text>
<text x="93.5" y="192.9">SD_CS</text>
<text x="106" y="194.6">33</text>
<text x="193.8" y="197.8">VCC</text>
<text x="196.5" y="194.3">D-</text>
<text x="202.8" y="196.4">1</text>
<text x="202.8" y="192.9">2</text>
<text x="61.3" y="198.2">5</text>
<text x="61.3" y="201.7">6</text>
<text x="64.8" y="199.9">LCD_DB10</text>
<text x="64.8" y="203.4">LCD_DB11</text>
<text x="89.1" y="203.4">SPI_CIPO</text>
<text x="89.1" y="199.9">SPI_COPI</text>
<text x="106" y="201.7">31</text>
<text x="106" y="198.2">32</text>
<text x="184.5" y="199.6" transform="rotate(-90 184.5 199.6)">EP</text>
<text x="188" y="199.6" transform="rotate(-90 188 199.6)">EP</text>
<text x="191.6" y="199.6" transform="rotate(-90 191.6 199.6)">EP</text>
<text x="61.3" y="205.2">7</text>
<text x="61.3" y="208.7">8</text>
<text x="64.8" y="207">LCD_DB12</text>
<text x="99.9" y="207">NC</text>
<text x="106" y="208.7">29</text>
<text x="106" y="205.2">30</text>
<text x="183.1" y="206.1" transform="rotate(-90 183.1 206.1)">10</text>
<text x="186.6" y="204.1" transform="rotate(-90 186.6 204.1)">8</text>
<text x="190.1" y="204.1" transform="rotate(-90 190.1 204.1)">9</text>
<text x="59.3" y="215.8">10</text>
<text x="61.3" y="212.3">9</text>
<text x="64.8" y="210.5">LCD_DB13</text>
<text x="64.8" y="214">LCD_DB14</text>
<text x="99.9" y="214">NC</text>
<text x="99.9" y="210.5">NC</text>
<text x="106" y="215.8">27</text>
<text x="106" y="212.3">28</text>
<text x="59.3" y="219.3">11</text>
<text x="64.8" y="217.6">LCD_DB15</text>
<text x="64.8" y="221.1">LCD_DB7</text>
<text x="87.8" y="221.1">FLASH_CS</text>
<text x="99.9" y="217.6">NC</text>
<text x="106" y="219.3">26</text>
<text x="360.1" y="221.1">Boot</text>
<text x="368.8" y="219.3">2</text>
<text x="59.3" y="222.8">12</text>
<text x="59.3" y="226.4">13</text>
<text x="64.8" y="224.6">LCD_DB6</text>
<text x="99.9" y="224.6">NC</text>
<text x="106" y="226.4">24</text>
<text x="106" y="222.8">25</text>
<text x="59.3" y="229.9">14</text>
<text x="59.3" y="233.4">15</text>
<text x="64.8" y="228.1">LCD_DB5</text>
<text x="64.8" y="231.7">LCD_DB4</text>
<text x="99.9" y="231.7">NC</text>
<text x="99.9" y="228.1">NC</text>
<text x="106" y="233.4">22</text>
<text x="106" y="229.9">23</text>
<text x="59.3" y="237">16</text>
<text x="64.8" y="235.2">LCD_DB3</text>
<text x="64.8" y="238.7">LCD_DB2</text>
<text x="89.8" y="235.2">LCD_RST</text>
<text x="91.7" y="238.7">LCD_CS</text>
<text x="106" y="237">21</text>
<text x="59.3" y="240.5">17</text>
<text x="59.3" y="244">18</text>
<text x="64.8" y="242.3">LCD_DB1</text>
<text x="64.8" y="245.8">LCD_DB0</text>
<text x="90.7" y="242.3">LCD_WR</text>
<text x="91.7" y="245.8">LCD_RS</text>
<text x="106" y="244">19</text>
<text x="106" y="240.5">20</text>
</g>
</svg>
